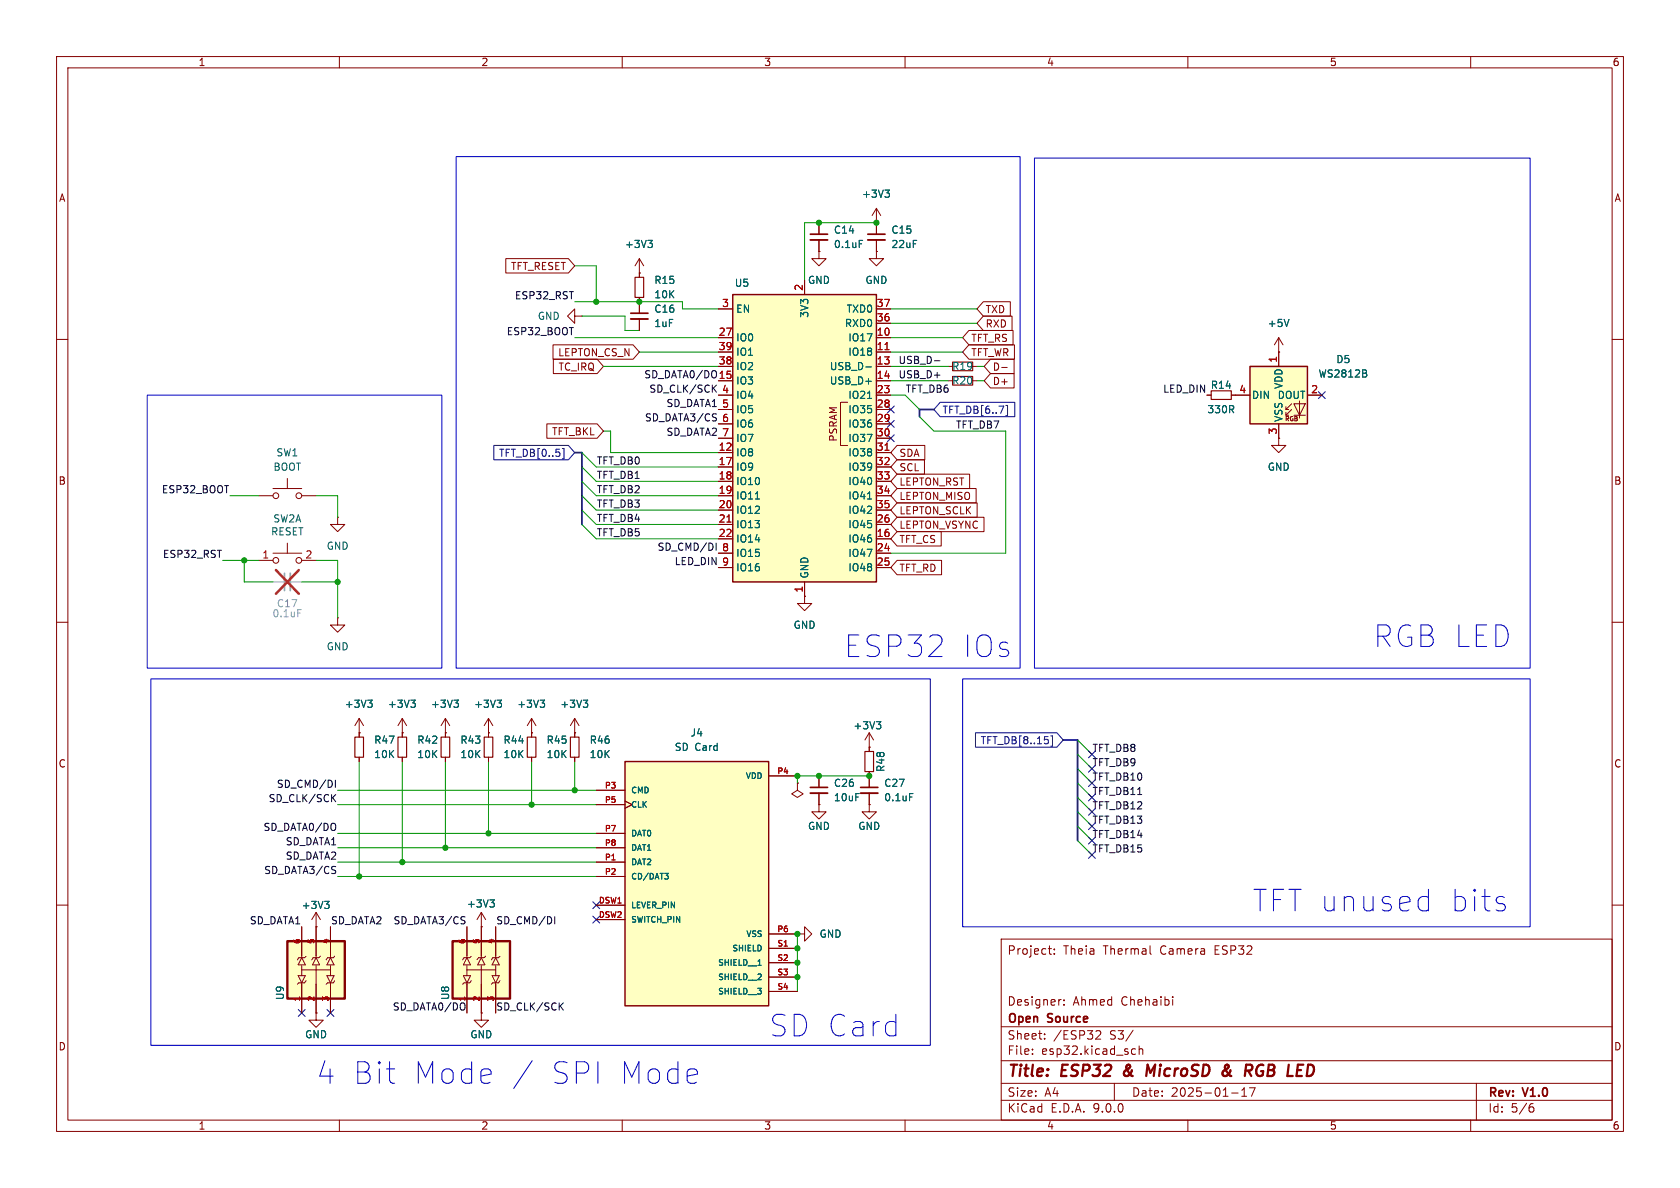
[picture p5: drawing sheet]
<svg xmlns="http://www.w3.org/2000/svg" width="297mm" height="210mm" viewBox="0 0 297 210" stroke-linecap="round" stroke-linejoin="round" font-family="sans-serif">
<g fill="none" stroke="#840000" stroke-width=".18">
<path d="M10 10h277v190h-277zM12 12h273v186h-273zM60 10v2M110 10v2M160 10v2M210 10v2M260 10v2M144.8 44.5v1.2h1.2l-1.2 1.3-1.3-1.3h1.3M144.8 44.5h.1M10 60h2M226.1 77.5v1.2h1.2l-1.2 1.3-1.3-1.3h1.3M226.1 77.5h.1"/>
<path d="M285 60h2M10 110h2M285 110h2M78.7 129.5v.8M78.7 133.9v.7M94 129.5v.8M94 133.9v.7M10 160h2M177 166h108v32h-108zM185.3 167.7h.6M185.6 168.6l.3 .1M186.4 168.6v.1"/>
<path d="M186.4 167.8v.1M187.5 176.7h.1M188.1 177.6v.1M188.1 176.8v.1M203.3 168.5l.2 .2M207.3 176.2v.1M207.3 176.7v1M285 160h2M60 198v2M110 198v2M160 198v2M177 194.5h108"/>
<path d="M177 191.5h108M177 187.5h108M177 181.5h108M182.5 186.3v.1M182.5 185.5v.1M184.7 183.6v.1M184.7 182.8v.1M193.8 182.3l.5-.1 .2 .1 .1 .3-.9 1.1h.9M197 191.5v3M200.2 186.3h.5M200.2 185.5h.5M200.3 182.1l-1.3 2"/>
<path d="M201.4 185.5l.2-.1 .4 .1v.9M201.4 184.9v1.5M210 198v2M217.7 193.2h1.2M219.5 193.8h.9M219.5 192.7l.5-.4v1.5M220.9 192.3h1l-.7 1.5M260 198v2M261 191.5v6.5M270.6 195.7h.4l.2 .3-.1 .5-.5 .1M271 195.1l-.4 .1"/>
</g>
<path d="M198.8 189.4a.53 .53 0 0 0 0 .7M204.2 188.2l-.8 1.4-.5-1.4-.3 2M216.6 189l.8 1.1 .3 .1M216.7 188.3l.2-.1 .3 .1v.3l-.8 .7M217.5 189.2l-.1 .4-.7 .6M222.6 188.3a1.11 1.11 0 0 0 0 1.9" fill="none" stroke="#840000" stroke-width=".4"/>
<path d="M78 130.3h1.5v3.6h-1.5zM93.2 130.3h1.5v3.6h-1.5z" fill="none" stroke="#840000" stroke-width=".2"/>
<path d="M221 64.8h10.1v10.1h-10.1z" fill="#ffffc2"/>
<g fill="none" stroke="#840000" stroke-width=".18">
<path d="M144.8 39.4v2M154.9 39.4h.1M154.9 36.8v4.6M154.9 36.8l-.7 1.3M154.9 36.8l.8 1.3M144.8 42.4v2.1M154.9 44.5v1.2h1.3l-1.3 1.3-1.2-1.3h1.2M154.9 44.5h.1M154.9 42.4v2.1M226.1 59.7v5.1M226.1 59.7l-.8 1.3M226.1 59.7l.7 1.3"/>
<path d="M167.6 64.8h.8M172 64.8h.7M213.4 69.9h.7M217.7 69.9h3.3M226.1 62.2h.1M226.1 74.9v2.6M227.3 72.4h.5M227.3 73.4h.5M228.3 71.4l-1 1v-.5M228.3 72.4l-1 1v-.5M228.7 71.4h2.1l-1.1 2zM228.7 73.4h2.1"/>
<path d="M229.7 70.9v3M231.1 69.9h2.6M142.2 105.4v1.3h1.3l-1.3 1.3-1.2-1.3h1.2M142.2 105.4h.1M71.1 129.5h.1M71.1 127l-.7 1.3M71.1 127l.8 1.3M71.1 127v2.5"/>
</g>
<path d="M221 64.8h10.1v10.1h-10.1z" fill="none" stroke="#840000" stroke-width=".25"/>
<path d="M156.5 33.6h.7l-.4 .5M157 34.1l.2 .2v.3l-.2 .3M151.9 42.5h.6M227.9 56.5l-.4 1.2M241.5 66l.1 .2-.1 .4M241.5 65.5v.4M72.6 123.8h.8l-.4 .5M73.2 124.3l.2 .2v.3l-.2 .2" fill="none" stroke="#006464" stroke-width=".18"/>
<path d="M168.4 64h3.6v1.5h-3.6zM214.1 69.1h3.6v1.5h-3.6z" fill="none" stroke="#840000" stroke-width=".2"/>
<path d="M143.3 41.4h3M153.4 41.4h3.1" fill="none" stroke="#840000" stroke-width=".3"/>
<path d="M143.3 42.4h3M153.4 42.4h3.1" fill="none" stroke="#840000" stroke-width=".33"/>
<path d="M129.5 52.1h25.4v50.8h-25.4z" fill="#ffffc2"/>
<path d="M129.5 52.1h25.4v50.8h-25.4z" fill="none" stroke="#840000" stroke-width=".25"/>
<g fill="none" stroke="#840000" stroke-width=".18">
<path d="M101.6 55.9v-1.3l-1.3 1.3 1.3 1.3v-1.3h1.3M102.9 55.9h.1M113 48.3h.1M113 45.7l-.7 1.3M113 45.7l.8 1.3M113 45.7v3.3M113 52.6v2.8M113 56.4v2M127 54.6h2.5M127 59.7h2.5M142.2 49.5v2.6M154.9 54.6h2.6"/>
<path d="M154.9 59.7h2.6M154.9 57.2h2.6M127 62.2h2.5M127 64.8h2.5M127 67.3h2.5M127 69.9h2.5M127 72.4h2.5M127 74.9h2.5M127 77.5h2.5M149.9 71.1h-1.3v7.6h1.3M154.9 62.2h2.6M154.9 64.8h2.6"/>
<path d="M154.9 67.3h2.6M154.9 69.9h2.6M154.9 72.4h2.6M154.9 74.9h2.6M154.9 77.5h2.6M167.6 67.3h.8M172 67.3h.7M127 80h2.5M127 82.6h2.5M127 85.1h2.5M127 87.6h2.5M127 90.2h2.5"/>
<path d="M127 92.7h2.5M127 95.3h2.5M127 97.8h2.5M154.9 80h2.6M154.9 82.6h2.6M154.9 85.1h2.6M154.9 87.6h2.6M154.9 90.2h2.6M154.9 92.7h2.6M154.9 95.3h2.6M154.9 97.8h2.6M59.7 109.2v1.3h1.3l-1.3 1.3-1.3-1.3h1.3"/>
<path d="M59.7 109.2h.1M127 100.3h2.5M142.2 102.9v2.5M154.9 100.3h2.6M63.5 129.5h.1M63.5 127l-.8 1.3M63.5 127l.8 1.3M63.5 127v3.3M63.5 133.9v.7M86.4 129.5v.8M86.4 133.9v.7M101.6 129.5h.1"/>
<path d="M101.6 127l-.8 1.3M101.6 127l.8 1.3M101.6 127v2.5M141 138.4v1.3l1 .6-1 .7-1-.7 1-.6M141 138.4h.1M144.8 137.2v2M153.7 132.1h.1M153.7 129.5v2.6M153.7 137.2v2M153.7 129.5l-.8 1.3M153.7 129.5l.7 1.3M144.8 142.2v1.3h1.2l-1.2 1.3-1.3-1.3h1.3"/>
<path d="M144.8 142.2h.1M144.8 140.2v2M153.7 140.2v2M85.1 163.8h.1M85.1 161.3l-.8 1.3M85.1 161.3l.8 1.3M85.1 161.3v2.5M141 165.1h1.2v-1.3l1.3 1.3-1.3 1.3v-1.3M141 165.1h.1"/>
</g>
<g fill="none" stroke="#006464" stroke-width=".18">
<path d="M114.5 42.5h.8l-.4 .5M115.1 43l.2 .2v.3l-.2 .3M153.1 64.9h.9M153.4 70.4h.7M133.5 88.2h.8M153.4 88.2h.7M65 123.8h.8l-.4 .5M65.6 124.3l.2 .2v.3l-.2 .2M103.1 123.8h.8l-.4 .5M103.7 124.3l.2 .2v.3l-.2 .2M154.9 127.6h.8l-.4 .5M155.5 128.1l.2 .2v.3l-.2 .2"/>
<path d="M86.6 159.1h.8l-.4 .5M87.1 159.6l.3 .2v.3l-.3 .2M160.8 140.3h.6"/>
</g>
<path d="M156.5 61.8h.7M156.5 79.6h.7M128.5 92.3h.7" fill="none" stroke="#a90000" stroke-width=".18"/>
<path d="M112.3 49h1.5v3.6h-1.5zM168.4 66.5h3.6v1.6h-3.6zM62.7 130.3h1.6v3.6h-1.6zM85.6 130.3h1.5v3.6h-1.5z" fill="none" stroke="#840000" stroke-width=".2"/>
<path d="M111.5 55.4h3.1M143.3 139.2h3M152.1 139.2h3.1" fill="none" stroke="#840000" stroke-width=".3"/>
<path d="M111.5 56.4h3.1M143.3 140.2h3M152.1 140.2h3.1" fill="none" stroke="#840000" stroke-width=".33"/>
<path d="M80 166.4h10.2v10.1h-10.2z" fill="#ffffc2"/>
<path d="M80 166.4h10.2v10.1h-10.2z" fill="none" stroke="#840000" stroke-width=".41"/>
<g fill="none" stroke="#840000" stroke-width=".18">
<path d="M45.7 99.1h2.6M45.7 87.6h2.6M48.3 97.8h5M48.3 86.4h5M50.8 84.6v1.8M50.8 96v1.8M53.3 99.1h2.6M53.3 87.6h2.6M59.7 91.4v1.3h1.3l-1.3 1.3-1.3-1.3h1.3M59.7 91.4h.1M71.1 129.5v.8M71.1 133.9v.7"/>
<path d="M78.7 129.5h.1M78.7 127l-.7 1.3M78.7 127l.8 1.3M78.7 127v2.5M86.4 129.5h.1M86.4 127l-.8 1.3M86.4 127l.7 1.3M86.4 127v2.5M94 129.5h.1M94 127l-.8 1.3M94 127l.7 1.3M94 127v2.5"/>
<path d="M55.9 163.8h.1M55.9 161.3l-.8 1.3M55.9 161.3l.7 1.3M55.9 161.3v2.5M81.9 172.5h1.3l-.7 1.2zM82.5 163.8v5.6M82.5 170.7v1.8M82.5 173.7v5.4M82.5 171.5h5.1M82.5 169.3l.7 1.3h-1.3zM83.3 173.4l-.2 .3h-1.1l-.2 .3M83.3 169l-.2 .3h-1.1l-.2 .4"/>
<path d="M85.1 163.8v5.4M85.1 170.7v8.4M85.1 169.3l.6 1.3h-1.2zM85.9 169l-.3 .3h-1l-.3 .4M87 172.5h1.3l-.7 1.2zM87.6 163.8v5.6M87.6 170.7v1.8M87.6 173.7v5.4M87.6 169.3l.7 1.3h-1.3zM88.4 173.4l-.3 .3h-1l-.2 .3M88.4 169l-.3 .3h-1l-.2 .4"/>
<circle cx="48.8" cy="99.1" r=".51"/>
<circle cx="48.8" cy="87.6" r=".51"/>
<circle cx="52.8" cy="99.1" r=".51"/>
<circle cx="52.8" cy="87.6" r=".51"/>
</g>
<path d="M80.3 123.8h.7l-.4 .5M80.8 124.3l.2 .2v.3l-.2 .2M87.9 123.8h.8l-.5 .5M88.4 124.3l.3 .2v.3l-.3 .2M95.5 123.8h.8l-.4 .5M96 124.3l.3 .2v.3l-.3 .2M57.4 159.3h.8l-.4 .5M57.9 159.8l.3 .3v.3l-.3 .2" fill="none" stroke="#006464" stroke-width=".18"/>
<path d="M50.3 101.3v3.1" fill="none" stroke="#a1a1a1" stroke-width=".3"/>
<path d="M51.3 101.3v3.1" fill="none" stroke="#a1a1a1" stroke-width=".33"/>
<path d="M48.3 102.9h2M51.3 102.9h2" fill="none" stroke="#a1a1a1" stroke-width=".18"/>
<path d="M52.6 107.8h.6" fill="none" stroke="#989898" stroke-width=".18"/>
<path d="M48.8 100.8l4 4.2M52.8 100.8l-4 4.2" fill="none" stroke="#e12e31" stroke-width=".46"/>
<path d="M70.4 130.3h1.5v3.6h-1.5z" fill="none" stroke="#840000" stroke-width=".2"/>
<path d="M50.8 166.4h10.2v10.1h-10.2z" fill="#ffffc2"/>
<path d="M50.8 166.4h10.2v10.1h-10.2z" fill="none" stroke="#840000" stroke-width=".41"/>
<g fill="none" stroke="#840000" stroke-width=".18">
<path d="M101.6 129.5v.8M101.6 133.9v.7M153.7 132.1v.7M153.7 136.4v.8M153.7 142.2v1.3h1.2l-1.2 1.3-1.3-1.3h1.3M153.7 142.2h.1M52.7 172.5h1.3l-.7 1.2zM53.3 163.8v5.6M53.3 170.7v1.8M53.3 173.7v5.4M53.3 171.5h5.1M53.3 169.3l.7 1.3h-1.3z"/>
<path d="M54.1 173.4l-.3 .3h-1l-.2 .3M54.1 169l-.3 .3h-1l-.2 .4M55.9 179.1v1.2h1.2l-1.2 1.3-1.3-1.3h1.3M55.9 179.1h.1M55.9 163.8v5.4M55.9 170.7v8.4M55.9 169.3l.6 1.3h-1.3zM56.6 169l-.2 .3h-1l-.3 .4M57.8 172.5h1.3l-.7 1.2zM58.4 163.8v5.6M58.4 170.7v1.8M58.4 173.7v5.4"/>
<path d="M58.4 169.3l.7 1.3h-1.3zM59.2 173.4l-.3 .3h-1l-.2 .3M59.2 169l-.3 .3h-1l-.2 .4M85.1 179.1v1.2h1.3l-1.3 1.3-1.3-1.3h1.3M85.1 179.1h.1"/>
</g>
<path d="M100.8 130.3h1.6v3.6h-1.6zM152.9 132.8h1.5v3.6h-1.5z" fill="none" stroke="#840000" stroke-width=".2"/>
<path d="M110.5 134.6h25.4v43.2h-25.4z" fill="#ffffc2"/>
<path d="M110.5 134.6h25.4v43.2h-25.4z" fill="none" stroke="#840000" stroke-width=".25"/>
<g fill="none" stroke="#840000" stroke-width=".18">
<path d="M144.8 39.4v2M154.9 39.4h.1M154.9 39.4v2M89.4 45.7h11.1l1.1 1.3-1.1 1.3h-11.1zM113 48.3h.1M113 48.3v.7M113 52.6v2.8M113 56.4v2M127 54.6h2.5M127 59.7h2.5M142.2 49.5v2.6M144.8 44.5h.1"/>
<path d="M144.8 42.4v2.1M154.9 44.5h.1M154.9 54.6h2.6M154.9 59.7h2.6M154.9 57.2h2.6M154.9 42.4v2.1M171.3 58.4h7.8v2.6h-7.8l-1.1-1.3zM173.8 53.3h4.8v2.6h-4.8l-1.1-1.3zM173.8 55.9h5.1v2.5h-5.1l-1.1-1.2zM96.7 74.9h8.9l1.1 1.3-1.1 1.3h-8.9zM97.8 61h14.1l1.1 1.2-1.1 1.3h-14.1zM97.8 63.5h7.8l1.1 1.3-1.1 1.2h-7.8z"/>
<path d="M127 69.9h2.5M127 62.2h2.5M127 64.8h2.5M127 67.3h2.5M127 72.4h2.5M127 74.9h2.5M127 77.5h2.5M154.9 69.9h2.6M154.9 62.2h2.6M154.9 64.8h2.6M154.9 67.3h2.6M154.9 72.4h2.6"/>
<path d="M154.9 74.9h2.6M154.9 77.5h2.6M158.6 78.7h4.9v2.6h-4.9l-1.1-1.3zM171.3 61h8v2.5h-8l-1.1-1.3zM175.1 63.5h4.2v2.5h-4.2l-1.1-1.2zM175.1 66h4.2v2.6h-4.2l-1.1-1.3zM177.1 65h1M213.4 69.9h.7M217.7 69.9h3.3M226.1 77.5h.1M226.1 62.2h.1M226.1 62.2v2.6"/>
<path d="M226.1 74.9v2.6M231.1 69.9h2.6M127 80h2.5M127 82.6h2.5M127 85.1h2.5M127 87.6h2.5M127 90.2h2.5M127 92.7h2.5M127 95.3h2.5M127 97.8h2.5M154.9 80h2.6M154.9 82.6h2.6"/>
<path d="M154.9 85.1h2.6M154.9 87.6h2.6M154.9 90.2h2.6M154.9 92.7h2.6M154.9 95.3h2.6M154.9 97.8h2.6M158.6 88.9h14.1v2.5h-14.1l-1.1-1.2zM158.6 86.4h14v2.5h-14l-1.1-1.3zM158.6 94h7.8v2.5h-7.8l-1.1-1.2zM158.6 99.1h7.9v2.5h-7.9l-1.1-1.3zM158.6 83.8h12.8v2.6h-12.8l-1.1-1.3zM158.6 81.3h4.8v2.5h-4.8l-1.1-1.2z"/>
<path d="M158.6 91.4h15.4v2.6h-15.4l-1.1-1.3zM127 100.3h2.5M142.2 105.4h.1M142.2 102.9v2.5M154.9 100.3h2.6M63.5 129.5h.1M63.5 129.5v.8M63.5 133.9v.7M71.1 129.5h.1M71.1 129.5v.8M71.1 133.9v.7M78.7 129.5h.1"/>
<path d="M78.7 129.5v.8M78.7 133.9v.7M86.4 129.5h.1M86.4 129.5v.8M86.4 133.9v.7M94 129.5h.1M94 129.5v.8M94 133.9v.7M101.6 129.5h.1M101.6 129.5v.8M101.6 133.9v.7M105.4 139.7h5.1"/>
<path d="M135.9 137.2h5.1M141 138.4h.1M144.8 137.2v2M153.7 132.1h.1M153.7 132.1v.7M153.7 136.4v2.8M105.4 142.2h5.1M105.4 147.3h5.1M105.4 149.9h5.1M105.4 152.4h5.1M105.4 154.9h5.1M110.5 141.6l1.3 .6-1.3 .7"/>
<path d="M144.8 142.2h.1M144.8 140.2v2M153.7 142.2h.1M153.7 140.2v2M53.3 163.8v5.1M53.3 174v5.1M55.9 163.8h.1M55.9 179.1h.1M55.9 163.8v5.1M55.9 174v5.1M58.4 163.8v5.1M58.4 174v5.1"/>
<path d="M82.5 163.8v5.1M82.5 174v5.1M85.1 163.8h.1M85.1 179.1h.1M85.1 163.8v5.1M85.1 174v5.1M87.6 163.8v5.1M87.6 174v5.1M105.4 160h5.1M105.4 162.6h5.1M135.9 165.1h5.1M135.9 167.6h5.1"/>
<path d="M135.9 170.2h5.1M135.9 172.7h5.1M135.9 175.3h5.1M141 165.1h.1"/>
</g>
<g fill="none" stroke="#006464" stroke-width=".18">
<path d="M156.5 33.6h.7l-.4 .5M157 34.1l.2 .2v.3l-.2 .3M114.5 42.5h.8l-.4 .5M115.1 43l.2 .2v.3l-.2 .3M151.9 42.5h.6M227.9 56.5l-.4 1.2M153.1 64.9h.9M153.4 70.4h.7M241.5 66l.1 .2-.1 .4M241.5 65.5v.4M133.5 88.2h.8M153.4 88.2h.7"/>
<path d="M65 123.8h.8l-.4 .5M65.6 124.3l.2 .2v.3l-.2 .2M72.6 123.8h.8l-.4 .5M73.2 124.3l.2 .2v.3l-.2 .2M80.3 123.8h.7l-.4 .5M80.8 124.3l.2 .2v.3l-.2 .2M87.9 123.8h.8l-.5 .5M88.4 124.3l.3 .2v.3l-.3 .2M95.5 123.8h.8l-.4 .5M96 124.3l.3 .2v.3l-.3 .2M103.1 123.8h.8l-.4 .5M103.7 124.3l.2 .2v.3l-.2 .2"/>
<path d="M154.9 127.6h.8l-.4 .5M155.5 128.1l.2 .2v.3l-.2 .2M57.4 159.3h.8l-.4 .5M57.9 159.8l.3 .3v.3l-.3 .2M86.6 159.1h.8l-.4 .5M87.1 159.6l.3 .2v.3l-.3 .2M117.5 154.4h.6l-.3 .4M117.9 154.8l.2 .2v.2l-.2 .2M160.8 140.3h.6M134 170.6h.6"/>
</g>
<g fill="none" stroke="#000084" stroke-width=".18">
<path d="M87.3 78.7h13.2l1.1 1.3-1.1 1.3h-13.2zM99.4 79.3h.3v1.8h-.3M156.9 71.8l1.2 1.2M156.9 76.9l1.2 1.2M156.9 74.3l1.2 1.2M158.1 71.8l-1.2 1.2M158.1 76.9l-1.2 1.2M158.1 74.3l-1.2 1.2M166.2 71.1h13.2v2.6h-13.2l-1.1-1.3zM177.8 71.7h.3v1.8h-.3M233.1 69.2l1.2 1.3M234.3 69.2l-1.2 1.3"/>
<path d="M172.5 129.5h14.3l1.2 1.3-1.2 1.3h-14.3zM185.8 130.1h.3v1.8h-.3M192.4 135.3l1.2 1.2M192.4 137.8l1.2 1.2M192.4 132.7l1.2 1.3M193.6 135.3l-1.2 1.2M193.6 137.8l-1.2 1.2M193.6 132.7l-1.2 1.3M104.8 159.4l1.2 1.2M106 159.4l-1.2 1.2M192.4 145.4l1.2 1.3M192.4 140.4l1.2 1.2"/>
<path d="M192.4 148l1.2 1.2M192.4 142.9l1.2 1.2M192.4 150.5l1.2 1.2M193.6 145.4l-1.2 1.3M193.6 140.4l-1.2 1.2M193.6 148l-1.2 1.2M193.6 142.9l-1.2 1.2M193.6 150.5l-1.2 1.2M52.7 178.5l1.2 1.2M53.9 178.5l-1.2 1.2M57.8 178.5l1.2 1.2M59 178.5l-1.2 1.2"/>
<path d="M104.8 162l1.2 1.2M106 162l-1.2 1.2"/>
</g>
<g fill="none" stroke="#0f0f0f" stroke-width=".18">
<path d="M126.1 68.6l.6 .7M126.5 73.1l.2 .1M126.5 73.9l.2 .2-.2 .3M126.7 68.1l-.8 .7M165.2 63.8h1M126.6 96v1.3M59.3 137.9v1.3M58.8 141l.5 .7M59.2 153.2h.1M59.2 153.9l.1 .2-.1 .3M59.3 145.7v.9M59.3 140.5l-.7 .7"/>
<path d="M82 162l.2 .1M82.1 162.8l.1 .2-.1 .3M82.1 177.5v.9M98.1 162v1.3M99 177.8l.6 .8M99.6 177.3l-.7 .7"/>
</g>
<path d="M165.1 72.4h-2.5v1.3M101.6 80h1.3v12.7M188 130.8h2.5v17.8" fill="none" stroke="#000084" stroke-width=".3"/>
<g fill="none" stroke="#009600" stroke-width=".18">
<path d="M154.9 39.4h-12.7v10.1M101.6 53.3h19v1.3h6.4M101.6 59.7h25.4M101.6 47h3.8v6.3M102.9 55.9h7.6v2.5h2.5M157.5 57.2h15.2M157.5 59.7h12.7M157.5 54.6h15.2M106.7 76.2h1.2v3.8h19.1M106.7 64.8h20.3M113 62.2h14M157.5 67.3h10.1"/>
<path d="M157.5 69.9h2.5l2.6 2.5M157.5 64.8h10.1M157.5 62.2h12.7M162.6 73.7l2.5 2.5h12.7v21.6h-20.3M172.7 67.3h1.3M172.7 64.8h1.3M39.4 99.1h6.3M40.6 87.6h5.1M43.2 99.1v3.8h5.1M55.9 87.6h3.8v3.8M55.9 99.1h3.8v10.1M102.9 92.7l2.5 2.6h21.6"/>
<path d="M102.9 85.1l2.5 2.5h21.6M102.9 90.2l2.5 2.5h21.6M102.9 87.6l2.5 2.6h21.6M102.9 82.6l2.5 2.5h21.6M102.9 80l2.5 2.6h21.6M53.3 102.9h6.4M59.7 139.7h45.7M63.5 134.6v20.3M71.1 134.6v17.8M78.7 134.6v15.3M86.4 134.6v12.7M94 134.6v7.6"/>
<path d="M101.6 134.6v5.1M153.7 137.2h-12.7v1.2M190.5 130.8l2.5 2.6M190.5 133.4l2.5 2.5M190.5 138.4l2.5 2.6M190.5 135.9l2.5 2.5M59.7 149.9h45.7M59.7 147.3h45.7M59.7 142.2h45.7M59.7 152.4h45.7M59.7 154.9h45.7M190.5 143.5l2.5 2.6"/>
<path d="M190.5 148.6l2.5 2.5M190.5 141l2.5 2.5M190.5 146.1l2.5 2.5M141 165.1v10.2"/>
</g>
<g fill="none" stroke="#0000c2" stroke-width=".18">
<path d="M80.6 27.7h99.7v90.4h-99.7zM182.9 27.9h87.6v90.2h-87.6zM26 69.9h52.1v48.2h-52.1zM26.7 120h137.8v64.8h-137.8zM170.2 120h100.3v43.8h-100.3zM251.4 158.5h.8l.3 .2M252.5 157.2v3.8M265.6 159.7l.4 .2 .1 .4-.1 .5-.4 .2M265.6 158.5l.4 .2M252.5 160.8l-.3 .2h-.8M94.1 187.5l-3.3 4.9M122.8 189l.3 .1 .2 .8-1.8 .3"/>
<path d="M123.1 191.3l-.3 .2"/>
</g>
<path d="M156.5 61.8h.7M156.5 79.6h.7M128.5 92.3h.7" fill="none" stroke="#a90000" stroke-width=".18"/>
<g fill="#009600" stroke="#009600" stroke-width=".18">
<circle cx="59.7" cy="102.9" r=".46"/>
<circle cx="105.4" cy="53.3" r=".46"/>
<circle cx="43.2" cy="99.1" r=".46"/>
<circle cx="113" cy="53.3" r=".46"/>
<circle cx="144.8" cy="39.4" r=".46"/>
<circle cx="71.1" cy="152.4" r=".46"/>
<circle cx="78.7" cy="149.9" r=".46"/>
<circle cx="94" cy="142.2" r=".46"/>
<circle cx="86.4" cy="147.3" r=".46"/>
<circle cx="101.6" cy="139.7" r=".46"/>
<circle cx="63.5" cy="154.9" r=".46"/>
<circle cx="154.9" cy="39.4" r=".46"/>
<circle cx="141" cy="165.1" r=".46"/>
<circle cx="141" cy="170.2" r=".46"/>
<circle cx="141" cy="167.6" r=".46"/>
<circle cx="141" cy="172.7" r=".46"/>
<circle cx="153.7" cy="137.2" r=".46"/>
<circle cx="141" cy="137.2" r=".46"/>
<circle cx="144.8" cy="137.2" r=".46"/>
</g>
<g font-size="5.3" fill="#0000c2">
<text x="149.3" y="116.4">ESP32</text>
<text x="170" y="116.4">IOs</text>
<text x="242.8" y="114.7">RGB LED</text>
<text x="221.5" y="161.4">TFT unused</text>
<text x="255.9" y="161.4">bits</text>
<text x="136" y="183.5">SD Card</text>
<text x="56" y="191.9">4 Bit</text>
<text x="72.6" y="191.9">Mode</text>
<text x="96.3" y="191.9">SPI Mode</text>
</g>
<g font-size="2.8" fill="#840000">
<text x="178" y="190.9">Title:</text>
<text x="187.7" y="190.9">ESP32</text>
<text x="199.5" y="190.9">&amp;</text>
<text x="204.3" y="190.9">MicroSD</text>
<text x="218.5" y="190.9">&amp;</text>
<text x="223.3" y="190.9">RGB</text>
<text x="231.7" y="190.9">LED</text>
</g>
<g font-size="2.1" fill="#840000">
<text x="178" y="169">Project:</text>
<text x="187.9" y="169">Theia</text>
<text x="195.1" y="169">Thermal</text>
<text x="205.3" y="169">Camera</text>
<text x="215" y="169">ESP32</text>
<text x="178" y="178">Designer:</text>
<text x="189.7" y="178">Ahmed</text>
<text x="198.2" y="178">Chehaibi</text>
<text x="178" y="184">Sheet:</text>
<text x="178" y="181.2">Open</text>
<text x="185.3" y="181.2">Source</text>
<text x="186.2" y="184">/ESP32</text>
<text x="196.2" y="184">S3/</text>
<text x="178" y="186.7">File:</text>
<text x="184.1" y="186.7">esp32.kicad_sch</text>
<text x="178" y="196.9">KiCad</text>
<text x="178" y="194.1">Size:</text>
<text x="184.7" y="194.1">A4</text>
<text x="185.7" y="196.9">E.D.A.</text>
<text x="193.3" y="196.9">9.0.0</text>
<text x="200" y="194.1">Date:</text>
<text x="207" y="194.1">2025-01-17</text>
<text x="263" y="194.3">Rev:</text>
<text x="263" y="196.9">Id:</text>
<text x="267.1" y="196.9">5/6</text>
<text x="269.4" y="194.3">V1.0</text>
</g>
<g font-size="1.8" fill="#840000">
<text x="35" y="11.9">1</text>
<text x="85" y="11.9">2</text>
<text x="135" y="11.9">3</text>
<text x="185" y="11.9">4</text>
<text x="235" y="11.9">5</text>
<text x="285" y="11.9">6</text>
<text x="10.3" y="35.9">A</text>
<text x="285.3" y="35.9">A</text>
<text x="90.2" y="47.9">TFT_RESET</text>
<text x="174.1" y="55.6">TXD</text>
<text x="174.1" y="58.1">RXD</text>
<text x="98.6" y="63.2">LEPTON_CS_N</text>
<text x="98.6" y="65.7">TC_IRQ</text>
<text x="171.6" y="63.2">TFT_WR</text>
<text x="171.6" y="60.6">TFT_RS</text>
<text x="175.4" y="65.7">D-</text>
<text x="175.4" y="68.3">D+</text>
<text x="97.5" y="77.2">TFT_BKL</text>
<text x="148.2" y="78.2" transform="rotate(-90 148.2 78.2)">PSRAM</text>
<text x="158.9" y="81">SDA</text>
<text x="158.9" y="83.5">SCL</text>
<text x="10.3" y="85.9">B</text>
<text x="158.9" y="88.6">LEPTON_MISO</text>
<text x="158.9" y="86">LEPTON_RST</text>
<text x="285.3" y="85.9">B</text>
<text x="158.9" y="91.1">LEPTON_SCLK</text>
<text x="158.9" y="93.7">LEPTON_VSYNC</text>
<text x="158.9" y="96.2">TFT_CS</text>
<text x="158.9" y="101.3">TFT_RD</text>
<text x="10.3" y="135.9">C</text>
<text x="285.3" y="135.9">C</text>
<text x="10.3" y="185.9">D</text>
<text x="285.3" y="185.9">D</text>
<text x="35" y="199.9">1</text>
<text x="85" y="199.9">2</text>
<text x="135" y="199.9">3</text>
<text x="185" y="199.9">4</text>
<text x="235" y="199.9">5</text>
<text x="285" y="199.9">6</text>
</g>
<g font-size="1.8" fill="#006464">
<text x="152.3" y="35.2">+3V3</text>
<text x="147.3" y="41.5">C14</text>
<text x="157.5" y="41.5">C15</text>
<text x="110.4" y="44">+3V3</text>
<text x="147.3" y="44">0.1uF</text>
<text x="157.5" y="44">22uF</text>
<text x="115.6" y="50.4">R15</text>
<text x="115.6" y="52.9">10K</text>
<text x="129.8" y="50.9">U5</text>
<text x="142.7" y="50.4">GND</text>
<text x="152.9" y="50.4">GND</text>
<text x="95" y="56.7">GND</text>
<text x="115.6" y="58">1uF</text>
<text x="115.6" y="55.5">C16</text>
<text x="130" y="55.5">EN</text>
<text x="143.1" y="56.3" transform="rotate(-90 143.1 56.3)">3V3</text>
<text x="149.3" y="58">RXD0</text>
<text x="149.6" y="55.5">TXD0</text>
<text x="224" y="58">+5V</text>
<text x="130" y="60.6">IO0</text>
<text x="130" y="63.1">IO1</text>
<text x="130" y="65.6">IO2</text>
<text x="146.6" y="65.6">USB_D-</text>
<text x="149.9" y="60.6">IO17</text>
<text x="149.9" y="63.1">IO18</text>
<text x="168.2" y="65.6">R19</text>
<text x="236.1" y="64.4">D5</text>
<text x="130" y="68.2">IO3</text>
<text x="130" y="70.7">IO4</text>
<text x="146.6" y="68.2">USB_D+</text>
<text x="149.9" y="70.7">IO21</text>
<text x="168.2" y="68.2">R20</text>
<text x="214" y="68.9">R14</text>
<text x="221.2" y="70.7">DIN</text>
<text x="225.8" y="70.7">DOUT</text>
<text x="226.9" y="68.9" transform="rotate(-90 226.9 68.9)">VDD</text>
<text x="233" y="66.9">WS2812B</text>
<text x="130" y="73.3">IO5</text>
<text x="130" y="75.8">IO6</text>
<text x="149.9" y="73.3">IO35</text>
<text x="149.9" y="75.8">IO36</text>
<text x="213.3" y="73.3">330R</text>
<text x="226.9" y="74.7" transform="rotate(-90 226.9 74.7)">VSS</text>
<text x="48.2" y="83.4">BOOT</text>
<text x="48.8" y="80.9">SW1</text>
<text x="130" y="78.3">IO7</text>
<text x="130" y="80.9">IO8</text>
<text x="130" y="83.4">IO9</text>
<text x="149.9" y="78.3">IO37</text>
<text x="149.9" y="80.9">IO38</text>
<text x="149.9" y="83.4">IO39</text>
<text x="224" y="83.4">GND</text>
<text x="130" y="86">IO10</text>
<text x="130" y="88.5">IO11</text>
<text x="149.9" y="86">IO40</text>
<text x="149.9" y="88.5">IO41</text>
<text x="47.8" y="94.8">RESET</text>
<text x="48.2" y="92.6">SW2A</text>
<text x="130" y="91">IO12</text>
<text x="130" y="93.6">IO13</text>
<text x="149.9" y="91">IO42</text>
<text x="149.9" y="93.6">IO45</text>
<text x="57.7" y="97.4">GND</text>
<text x="130" y="96.1">IO14</text>
<text x="130" y="98.7">IO15</text>
<text x="130" y="101.2">IO16</text>
<text x="149.9" y="96.1">IO46</text>
<text x="149.9" y="98.7">IO47</text>
<text x="149.9" y="101.2">IO48</text>
<text x="143.1" y="102.4" transform="rotate(-90 143.1 102.4)">GND</text>
<text x="140.2" y="111.4">GND</text>
<text x="57.7" y="115.2">GND</text>
<text x="60.9" y="125.3">+3V3</text>
<text x="68.5" y="125.3">+3V3</text>
<text x="76.1" y="125.3">+3V3</text>
<text x="83.7" y="125.3">+3V3</text>
<text x="91.3" y="125.3">+3V3</text>
<text x="99" y="125.3">+3V3</text>
<text x="66" y="131.7">R47</text>
<text x="73.7" y="131.7">R42</text>
<text x="81.3" y="131.7">R43</text>
<text x="88.9" y="131.7">R44</text>
<text x="96.5" y="131.7">R45</text>
<text x="104.1" y="131.7">R46</text>
<text x="122" y="130.4">J4</text>
<text x="150.8" y="129.1">+3V3</text>
<text x="66" y="134.2">10K</text>
<text x="73.7" y="134.2">10K</text>
<text x="81.3" y="134.2">10K</text>
<text x="88.9" y="134.2">10K</text>
<text x="96.5" y="134.2">10K</text>
<text x="104.1" y="134.2">10K</text>
<text x="119.2" y="132.9">SD Card</text>
<text x="156.6" y="136.6" transform="rotate(-90 156.6 136.6)">R48</text>
<text x="147.3" y="139.3">C26</text>
<text x="147.3" y="141.8">10uF</text>
<text x="156.2" y="139.3">C27</text>
<text x="156.2" y="141.8">0.1uF</text>
<text x="142.7" y="146.9">GND</text>
<text x="151.6" y="146.9">GND</text>
<text x="53.2" y="160.9">+3V3</text>
<text x="82.4" y="160.6">+3V3</text>
<text x="144.8" y="166">GND</text>
<text x="50.4" y="176.9" transform="rotate(-90 50.4 176.9)">U9</text>
<text x="79.6" y="176.9" transform="rotate(-90 79.6 176.9)">U8</text>
<text x="53.8" y="183.7">GND</text>
<text x="83.1" y="183.7">GND</text>
</g>
<g font-size="1.8" fill="#0f0f0f">
<text x="90.9" y="53">ESP32_RST</text>
<text x="89.5" y="59.3">ESP32_BOOT</text>
<text x="158.7" y="64.4">USB_D-</text>
<text x="113.8" y="67">SD_DATA0/DO 15</text>
<text x="114.7" y="69.5">SD_CLK/SCK</text>
<text x="158.7" y="67">USB_D+</text>
<text x="160" y="69.5">TFT_DB6</text>
<text x="205.5" y="69.5">LED_DIN</text>
<text x="113.9" y="74.6">SD_DATA3/CS</text>
<text x="117.7" y="72">SD_DATA1</text>
<text x="117.7" y="77.1">SD_DATA2</text>
<text x="168.9" y="75.9">TFT_DB7</text>
<text x="105.4" y="82.2">TFT_DB0</text>
<text x="28.5" y="87.3">ESP32_BOOT</text>
<text x="105.4" y="84.7">TFT_DB1</text>
<text x="105.4" y="87.3">TFT_DB2</text>
<text x="105.4" y="89.8">TFT_DB3</text>
<text x="105.4" y="94.9">TFT_DB5</text>
<text x="105.4" y="92.4">TFT_DB4</text>
<text x="28.7" y="98.7">ESP32_RST</text>
<text x="116.2" y="97.4">SD_CMD/DI</text>
<text x="119.2" y="100">LED_DIN 9</text>
<text x="193" y="133">TFT_DB8</text>
<text x="193" y="135.5">TFT_DB9</text>
<text x="47.4" y="141.9">SD_CLK/SCK</text>
<text x="48.8" y="139.4">SD_CMD/DI</text>
<text x="193" y="140.6">TFT_DB11</text>
<text x="193" y="143.2">TFT_DB12</text>
<text x="193" y="138.1">TFT_DB10</text>
<text x="46.5" y="147">SD_DATA0/DO</text>
<text x="50.4" y="149.5">SD_DATA1</text>
<text x="193" y="145.7">TFT_DB13</text>
<text x="193" y="148.2">TFT_DB14</text>
<text x="46.6" y="154.6">SD_DATA3/CS</text>
<text x="50.4" y="152.1">SD_DATA2</text>
<text x="193" y="150.8">TFT_DB15</text>
<text x="44.1" y="163.5">SD_DATA1</text>
<text x="58.4" y="163.5">SD_DATA2</text>
<text x="69.5" y="163.5">SD_DATA3/CS</text>
<text x="87.6" y="163.5">SD_CMD/DI</text>
<text x="69.3" y="178.7">SD_DATA0/DO</text>
<text x="87.6" y="178.7">SD_CLK/SCK</text>
</g>
<g font-size="1.8" fill="#a90000">
<text x="142" y="51.5" transform="rotate(-90 142 51.5)">2</text>
<text x="127" y="59.4">27</text>
<text x="127.6" y="54.4">3</text>
<text x="154.9" y="54.4">37</text>
<text x="154.9" y="56.9">36</text>
<text x="154.9" y="59.4">10</text>
<text x="127" y="62">39</text>
<text x="127" y="64.5">38</text>
<text x="154.9" y="62">11</text>
<text x="154.9" y="64.5">13</text>
<text x="225.8" y="64.2" transform="rotate(-90 225.8 64.2)">1</text>
<text x="127" y="67.1">15</text>
<text x="127.6" y="69.6">4</text>
<text x="154.9" y="67.1">14</text>
<text x="154.9" y="69.6">23</text>
<text x="219" y="69.6">4</text>
<text x="231.7" y="69.6">2</text>
<text x="127.6" y="72.1">5</text>
<text x="127.6" y="74.7">6</text>
<text x="127.6" y="77.2">7</text>
<text x="154.9" y="72.1">28</text>
<text x="154.9" y="74.7">29</text>
<text x="154.9" y="77.2">30</text>
<text x="225.8" y="76.9" transform="rotate(-90 225.8 76.9)">3</text>
<text x="127" y="79.8">12</text>
<text x="127" y="82.3">17</text>
<text x="154.9" y="79.8">31</text>
<text x="154.9" y="82.3">32</text>
<text x="127" y="84.8">18</text>
<text x="127" y="87.4">19</text>
<text x="127" y="89.9">20</text>
<text x="154.9" y="84.8">33</text>
<text x="154.9" y="87.4">34</text>
<text x="154.9" y="89.9">35</text>
<text x="127" y="92.5">21</text>
<text x="127" y="95">22</text>
<text x="154.9" y="92.5">26</text>
<text x="154.9" y="95">16</text>
<text x="46.3" y="98.8">1</text>
<text x="53.9" y="98.8">2</text>
<text x="127.6" y="97.5">8</text>
<text x="127.6" y="100.1">9</text>
<text x="154.9" y="97.5">24</text>
<text x="154.9" y="100.1">25</text>
<text x="142" y="104.8" transform="rotate(-90 142 104.8)">1</text>
</g>
<g font-size="1.8" fill="#000084">
<text x="166.5" y="73.3">TFT_DB[6..7]</text>
<text x="88.1" y="81">TFT_DB[0..5]</text>
<text x="173.3" y="131.8">TFT_DB[8..15]</text>
</g>
<g font-size="1.8" fill="#989898">
<text x="48.9" y="107.5">C17</text>
<text x="48.1" y="109.3">0.1uF</text>
</g>
<g font-size="1.4" fill="#006464">
<text x="131.7" y="137.9">VDD</text>
<text x="111.5" y="140.4">CMD</text>
<text x="111.5" y="143">CLK</text>
<text x="111.5" y="148.1">DAT0</text>
<text x="111.5" y="150.6">DAT1</text>
<text x="111.5" y="153.1">DAT2</text>
<text x="111.5" y="155.7">CD/DAT3</text>
<text x="111.5" y="160.8">LEVER_PIN</text>
<text x="111.5" y="163.3">SWITCH_PIN</text>
<text x="131.8" y="165.8">VSS</text>
<text x="126.8" y="170.9">SHIELD__1</text>
<text x="126.8" y="173.5">SHIELD__2</text>
<text x="129.3" y="168.4">SHIELD</text>
<text x="126.8" y="176">SHIELD__3</text>
</g>
<g font-size="1.4" fill="#a90000">
<text x="137.3" y="136.9">P4</text>
<text x="106.8" y="139.4">P3</text>
<text x="106.8" y="142">P5</text>
<text x="106.8" y="147.1">P7</text>
<text x="106.8" y="149.6">P8</text>
<text x="106.8" y="152.1">P1</text>
<text x="106.8" y="154.7">P2</text>
<text x="105.8" y="159.8">DSW1</text>
<text x="53.1" y="167" transform="rotate(-90 53.1 167)">6</text>
<text x="55.6" y="167" transform="rotate(-90 55.6 167)">5</text>
<text x="58.2" y="167" transform="rotate(-90 58.2 167)">4</text>
<text x="82.3" y="167" transform="rotate(-90 82.3 167)">6</text>
<text x="84.8" y="167" transform="rotate(-90 84.8 167)">5</text>
<text x="87.4" y="167" transform="rotate(-90 87.4 167)">4</text>
<text x="105.8" y="162.3">DSW2</text>
<text x="137.3" y="164.8">P6</text>
<text x="137.3" y="167.4">S1</text>
<text x="137.3" y="169.9">S2</text>
<text x="137.3" y="172.5">S3</text>
<text x="53.1" y="177.1" transform="rotate(-90 53.1 177.1)">1</text>
<text x="55.6" y="177.1" transform="rotate(-90 55.6 177.1)">2</text>
<text x="58.2" y="177.1" transform="rotate(-90 58.2 177.1)">3</text>
<text x="82.3" y="177.1" transform="rotate(-90 82.3 177.1)">1</text>
<text x="84.8" y="177.1" transform="rotate(-90 84.8 177.1)">2</text>
<text x="87.4" y="177.1" transform="rotate(-90 87.4 177.1)">3</text>
<text x="137.3" y="175">S4</text>
</g>
<text font-size="1.1" fill="#840000" x="227.1" y="74.7">RGB</text>
</svg>
